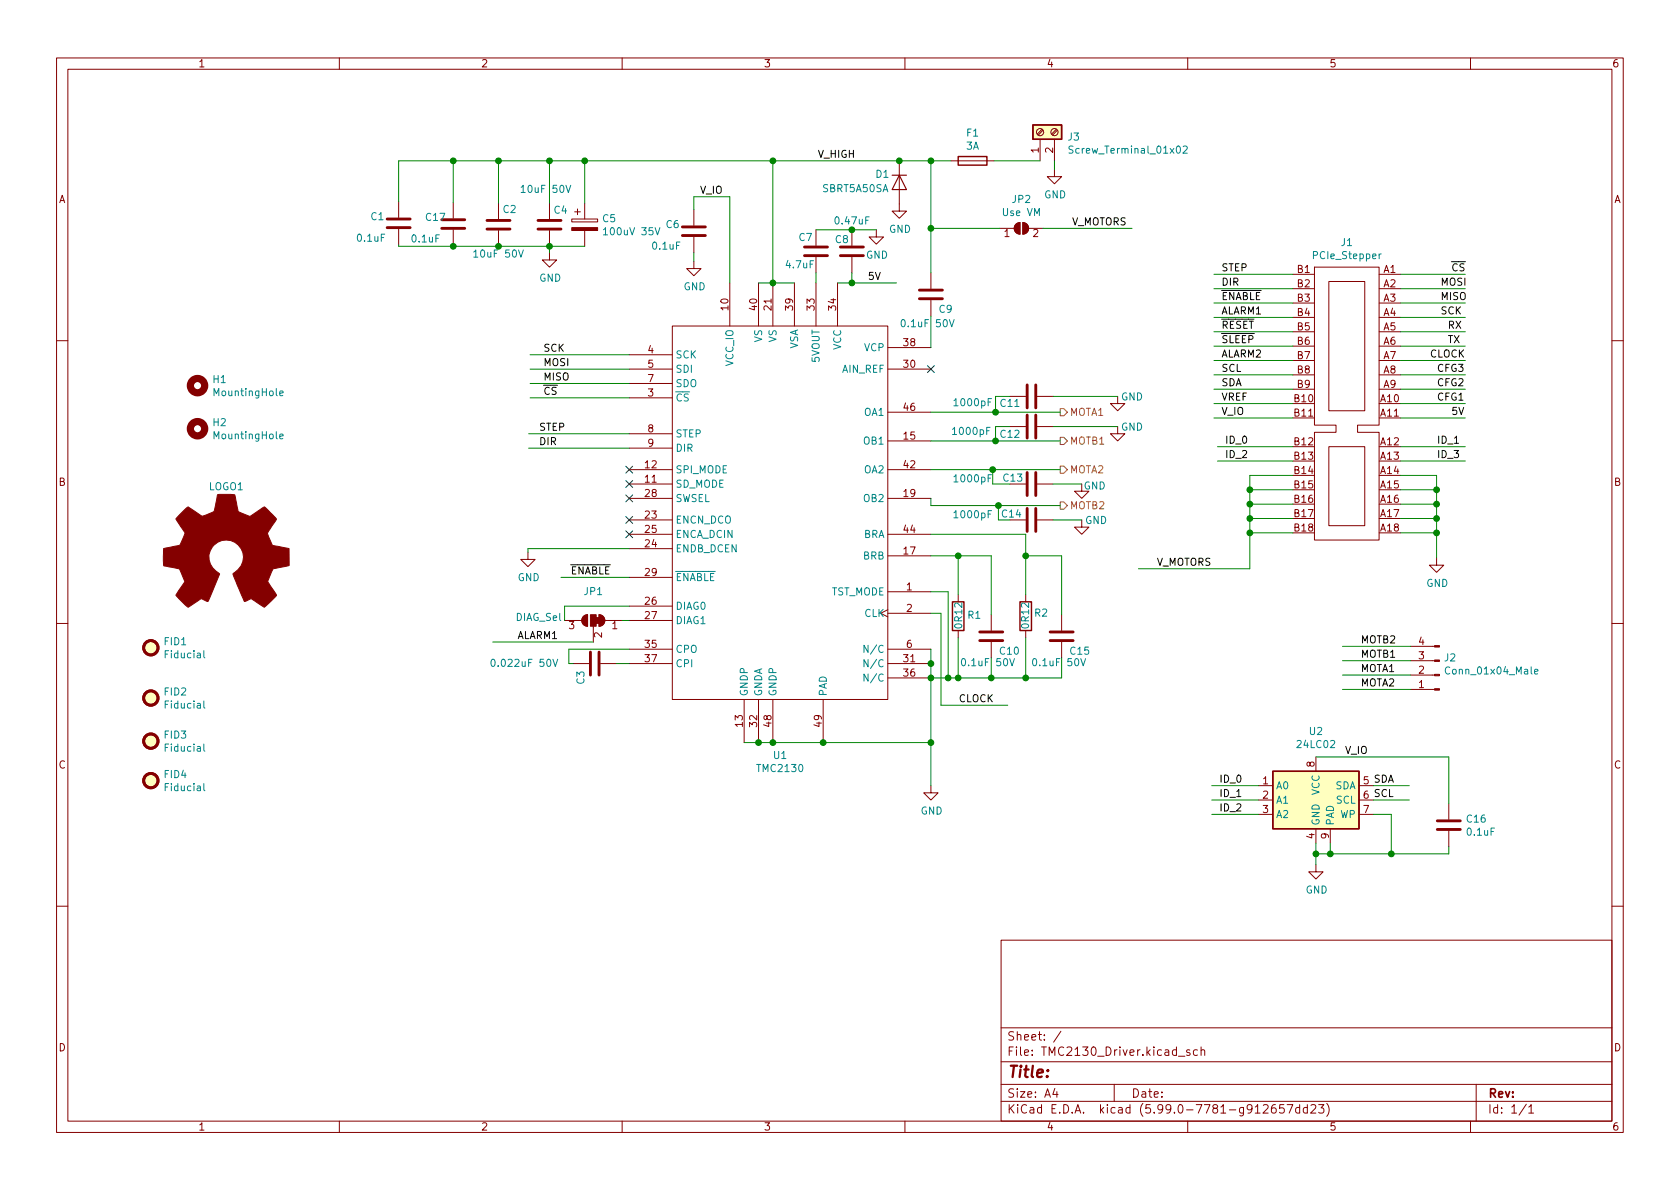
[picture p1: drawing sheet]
<svg xmlns="http://www.w3.org/2000/svg" width="297mm" height="210mm" viewBox="0 0 297 210" stroke-linecap="round" stroke-linejoin="round" font-family="sans-serif">
<g fill="none" stroke="#840000" stroke-width=".18">
<path d="M10 10.2h277v190.1h-277zM12 12.2h273v186.1h-273zM60 10.2v2M110 10.2v2M160 10.2v2M210 10.2v2M260 10.2v2M70.5 35.7v2.8M80.1 35.8v2.8M88.1 35.9v2.8M97.2 35.9v2.8M101.1 38.7h4.6v.5h-4.6z"/>
<path d="M101.6 37.5h1M102.1 37v1M103.4 35.9v2.8M122.7 37.1v2.8M159 28.4v8.9h1.3l-1.3 1.3-1.3-1.3h1.3M168.1 28.4h7.7M179.6 39.7l.7-.3v2a1.02 1.02 0 0 1-.9-.6 1.02 1.02 0 0 1 .2-1.1zM180.8 39.4a1.02 1.02 0 0 1 1.1 1 1.02 1.02 0 0 1-1.1 1zM183.9 24.6v3.8M184.2 22.9l-.8 .8M184.4 23l-.8 .9M186.4 30v1.2h1.3l-1.3 1.3-1.2-1.3h1.2"/>
<path d="M186.4 24.6v3.8M186.8 22.9l-.9 .8M186.9 23l-.8 .9M70.5 40.5v2.8M80.1 40.6v2.8M88.1 40.8v2.8M97.2 44.7v1.3h1.2l-1.2 1.2-1.3-1.2h1.3M97.2 40.8v2.8M103.4 40.8v2.8M118.9 57.7h38.1v66h-38.1zM122.7 46.2v1.3h1.3l-1.3 1.3-1.3-1.3h1.3M122.7 41.9v2.8"/>
<path d="M129 50v7.7M134.1 50v7.7M136.7 50v7.7M140.5 50v7.7M144.3 40.6v2.8M144.3 45.5v2.8M144.3 50v7.7M148.1 50v7.7M150.6 40.6v2.8M150.6 45.5v2.8M154.9 40.6v1.3h1.3l-1.3 1.3-1.2-1.3h1.2M164.6 48.3v2.7"/>
<path d="M164.6 53.1v2.8M176.8 40.4h2.5M181.9 40.4h2.5M228.6 48.5h3.8M228.6 51h3.8M228.6 53.6h3.8M228.6 56.1h3.8M228.6 58.7h3.8M232.4 47.2h11.4v28h-3.8v1.2h3.8v19.1h-11.4v-19.1h3.8v-1.2h-3.8zM234.9 49.8h6.4v22.8h-6.4zM243.8 48.5h3.8M243.8 51h3.8"/>
<path d="M243.8 53.6h3.8M243.8 56.1h3.8M243.8 58.7h3.8M10 60.2h2M111.3 70.4h7.6M111.3 65.3h7.6M111.3 62.7h7.6M111.3 67.8h7.6M111.3 76.7h7.6M111.3 79.2h7.6M157 78h7.6M157 65.3h7.6"/>
<path d="M157 61.5h7.6M157 72.9h7.6M178.6 75.4h2.8M178.6 70.1h2.8M183.4 75.4h2.8M183.4 70.1h2.8M197.6 70.1v1.3h1.3l-1.3 1.2-1.3-1.2h1.3M197.6 75.4v1.3h1.3l-1.3 1.3-1.3-1.3h1.3M228.6 71.4h3.8M228.6 73.9h3.8M228.6 79h3.8M228.6 61.2h3.8"/>
<path d="M228.6 63.7h3.8M228.6 66.3h3.8M228.6 68.8h3.8M234.9 79h6.4v14h-6.4zM243.8 71.4h3.8M243.8 73.9h3.8M243.8 79h3.8M243.8 61.2h3.8M243.8 63.7h3.8M243.8 66.3h3.8M243.8 68.8h3.8M285 60.2h2"/>
<path d="M93.3 97.7v1.2h1.3l-1.3 1.3-1.2-1.3h1.2M111.3 85.6h7.6M111.3 91.9h7.6M111.3 83.1h7.6M111.3 88.1h7.6M111.3 97h7.6M111.3 94.5h7.6M157 83.1h7.6M157 98.3h7.6M157 88.1h7.6M157 94.5h7.6M178.6 85.6h2.8"/>
<path d="M178.6 91.9h2.8M183.4 85.6h2.8M183.4 91.9h2.8M191.3 91.9v1.3h1.2l-1.2 1.3-1.3-1.3h1.3M191.3 85.6v1.3h1.2l-1.2 1.2-1.3-1.2h1.3M228.6 81.5h3.8M228.6 84.1h3.8M228.6 86.6h3.8M228.6 89.1h3.8M228.6 91.7h3.8M228.6 94.2h3.8M243.8 81.5h3.8"/>
<path d="M243.8 84.1h3.8M243.8 86.6h3.8M243.8 89.1h3.8M243.8 91.7h3.8M243.8 94.2h3.8M254 98.7v1.2h1.3l-1.3 1.3-1.3-1.3h1.3M10 110.2h2M99.8 109.7h3.1M101.3 117.3h2.8M103.2 109l.7-.3v2a1.02 1.02 0 0 1-1-.6 1.02 1.02 0 0 1 .3-1.1zM104.9 110.7v2.8M105.9 108.7a1.02 1.02 0 0 1 1 1 1.02 1.02 0 0 1-1 1z"/>
<path d="M106.2 117.3h2.8M106.9 109.7h3.1M111.3 117.3h7.6M111.3 109.7h7.6M111.3 107.2h7.6M111.3 102.1h7.6M111.3 114.8h7.6M157 107.8l-1.3 .7 1.3 .6M157 117.3h7.6M157 104.6h7.6M157 108.5h7.6M157 114.8h7.6"/>
<path d="M157 119.9h7.6M169.4 105.2v1.2M169.4 111.5v1.3M175.3 108.7v2.8M175.3 113.5v2.8M181.4 105.2v1.2M181.4 111.5v1.3M187.7 108.7v2.8M187.7 113.5v2.8M249.4 114.3h4.2M249.4 116.8h4.2M249.4 119.4h4.2"/>
<path d="M285 110.2h2M131.6 123.7v7.6M134.1 123.7v7.6M136.7 123.7v7.6M145.5 123.7v7.6M164.6 138.9v1.3h1.3l-1.3 1.3-1.3-1.3h1.3M222.5 138.9h2.5M232.7 133.9v2.5M240.3 138.9h2.5M249.4 121.9h4.2M222.5 141.5h2.5M222.5 144h2.5"/>
<path d="M232.7 152.9v1.3h1.2l-1.2 1.2-1.3-1.2h1.3M232.7 146.6v2.5M235.2 146.6v2.5M240.3 141.5h2.5M240.3 144h2.5M256.2 142.1v2.8M256.2 146.9v2.8M10 160.2h2M177 166.3h108v32h-108zM285 160.2h2M60 198.3v2M110 198.3v2"/>
<path d="M160 198.3v2M177 194.8h108M177 191.8h108M177 187.8h108M177 181.8h108M186.5 192.5l-.4 1h1M186.9 193v1M187.6 182.4l-1.3 1.9M197 191.8v3M208.4 186.8h1.1M210 198.3v2M210.4 185.7l-.4-.1-.2 .2 .1 .3 .5 .1v.4h-.6"/>
<path d="M211.7 185.7l-.4-.1-.3 .3v.4l.1 .3h.6M212.4 185.8l.2-.2 .3 .1 .1 .9M212.4 185.1v1.5M223.4 195.5l.5-.2 .2 .2 .1 .3-.9 1h.9M225.5 195.3a.59 .59 0 0 0-.7 .7v.5l.1 .3h.5l.2-.1v-.5l-.1-.2-.4-.1-.3 .3M227 195.3h-.7l-.1 .7 .2-.1 .5 .1 .2 .2-.1 .5-.2 .1-.6-.1M227.6 195.3h1l-.7 1.5M229.8 195.9l-.4-.1-.3 .3v.4l.1 .3h.6M229.8 195.3v1.5M231.1 195.9l-.4-.1-.3 .3v.4l.2 .3h.5M231.1 195.3v1.5M231.8 195.5l.6-.2 .2 .2v.3l-.9 1h.9"/>
<path d="M233.1 195.3h1l-.5 .6 .4 .1v.7l-.2 .1h-.4l-.3-.1M234.6 195.1a1.72 1.72 0 0 1 0 2.3M260 198.3v2M261 191.8v6.5M269.9 195.3l-1.3 1.9M270.3 195.8l.4-.5v1.5M270.3 196.8h.9"/>
<circle cx="183.9" cy="23.4" r=".63"/>
<circle cx="186.4" cy="23.4" r=".63"/>
</g>
<g fill="none" stroke="#840000" stroke-width="1.3">
<circle cx="34.9" cy="75.8" r="1.27"/>
<circle cx="34.9" cy="68.2" r="1.27"/>
</g>
<g fill="none" stroke="#008484" stroke-width=".18">
<path d="M92.1 33.1l.4-.3v1.2M92.1 34h.8M100.1 32.8l.4 1.2 .4-1.2M189.7 25.9l-.5-.1-.1 .1v.4l.5 .3 .1 .3-.2 .2-.5-.1M209.2 25.9l.5-.1 .2 .4-.8 .9h.8M83.8 44.6l.3-.4v1.3M83.8 45.5h.7M91.7 44.2l.4 1.3 .4-1.3M106.7 40.6l.4-.3v1.2M106.7 41.5h.7M115.8 40.3l.5 1.2 .4-1.2M167.9 56.5l.4 1.3 .4-1.3"/>
<path d="M244.2 44.9l-.4 .2M49.5 77.2l.6-.1-.1-.3h-.4l-.1 .1v.6h.5M49.5 69.6l.6-.2-.1-.2-.4-.1-.1 .2v.6h.5M36 115.1v1.1l.2 .1M87 116.6h.1a.68 .68 0 0 1 .5 .6 .68 .68 0 0 1-.5 .6 .84 .84 0 0 1-.1-1.2zM97.8 116.6l.4 1.2 .4-1.2M153.5 116.6v1.3l-.7-1.3v1.3M153.5 119.2v1.3l-.7-1.3v1.3M153.5 114.1v1.3l-.7-1.3v1.3M178.5 116.5l.4 1.2 .5-1.2M191.1 116.5l.4 1.2 .4-1.2M271.3 118.8l.6-.1v-.3l-.4-.1-.2 .2 .1 .6h.5"/>
<path d="M36 124v1l.2 .2M36 138.6v1l.2 .2M36 131.6v1.1l.2 .1"/>
</g>
<g fill="none" stroke="#840000" stroke-width=".51">
<path d="M68.5 38.7h4M78.1 38.9h4.1M86.1 39h4.1M95.1 39h4.1M68.5 40.3h4M78.1 40.4h4.1M86.1 40.5h4.1M95.1 40.5h4.1M120.6 41.7h4.1M120.6 40.1h4.1M142.2 43.7h4.1M142.2 45.2h4.1"/>
<path d="M148.6 43.7h4.1M148.6 45.2h4.1M162.6 52.8h4M162.6 51.3h4M181.6 68.1v4M181.6 73.4v4.1M183.1 68.1v4M183.1 73.4v4.1M181.6 83.6v4M181.6 89.9v4.1M183.1 83.6v4M183.1 89.9v4.1"/>
<path d="M104.4 115.3v4.1M105.9 115.3v4.1M173.2 113.3h4.1M173.2 111.8h4.1M185.7 113.3h4M185.7 111.8h4M254.1 146.7h4.1M254.1 145.2h4.1"/>
<circle cx="26.7" cy="114.5" r="1.27"/>
<circle cx="26.7" cy="123.4" r="1.27"/>
<circle cx="26.7" cy="131.1" r="1.27"/>
<circle cx="26.7" cy="138" r="1.27"/>
</g>
<path d="M157.7 31h2.6M159 31l1.3 2.5h-2.6z" fill="none" stroke="#840000" stroke-width=".2"/>
<g fill="#840000" stroke="#840000" stroke-width=".18">
<path d="M101.1 40.3h4.6v.5h-4.6z"/>
<path d="M31.7 91l1.6-1.4 2.3 1.6a4.7 4.7 0 0 0 2.2-.8l.7-2.9h2.9a.92 .92 0 0 1 .3 1l.4 2 2.1 .8 2.4-1.6a.97 .97 0 0 1 .9 .6l1.4 1.5-1.6 2.4v.2l.2 .6 .7 1.4 2.9 .6v3l-2.8 .6-1 2.3 1.6 2.3-1.5 1.6a.81 .81 0 0 1-.8 .5l-2.2-1.4-1.2 .4-2-4.8a3.1 3.1 0 0 0 1.7-3.5 3.1 3.1 0 0 0-2.9-2.5 3.1 3.1 0 0 0-3 2.4 3.1 3.1 0 0 0 1.7 3.5l.1 .1-2 4.9-1.1-.5a3.5 3.5 0 0 0-1.6 1l-.9 .5-2-2a.93 .93 0 0 1 .4-.9l1.1-1.6-.9-2.1a3.7 3.7 0 0 0-1.9-.6l-1-.2v-2.9a.87 .87 0 0 1 .9-.3l2-.4 .6-1.4a.82 .82 0 0 0 .1-1.2l-1.4-2z"/>
<path d="M179.6 39.7l.7-.3v2a1.02 1.02 0 0 1-.9-.6 1.02 1.02 0 0 1 .2-1.1z"/>
<path d="M180.8 39.4a1.02 1.02 0 0 1 1.1 1 1.02 1.02 0 0 1-1.1 1z"/>
<path d="M253.6 114.2h.9v.2h-.9z"/>
<path d="M253.6 116.7h.9v.3h-.9z"/>
<path d="M253.6 119.2h.9v.3h-.9z"/>
<path d="M253.6 121.8h.9v.2h-.9z"/>
<path d="M105.9 108.7a1.02 1.02 0 0 1 1 1 1.02 1.02 0 0 1-1 1z"/>
<path d="M103.2 109l.7-.3v2a1.02 1.02 0 0 1-1-.6 1.02 1.02 0 0 1 .3-1.1z"/>
<path d="M105.4 109.2h.5v1h-.5z"/>
<path d="M104.4 108.7h1v2h-1z"/>
</g>
<g fill="#ffffbf" stroke="#ffffbf" stroke-width=".18">
<path d="M182.6 22.1h5.1v2.5h-5.1z"/>
<path d="M225 136.4h15.3v10.2h-15.3z"/>
<circle cx="26.7" cy="123.4" r="1.27"/>
<circle cx="26.7" cy="114.5" r="1.27"/>
<circle cx="26.7" cy="138" r="1.27"/>
<circle cx="26.7" cy="131.1" r="1.27"/>
</g>
<path d="M169.4 27.7h5.1v1.5h-5.1zM182.6 22.1h5.1v2.5h-5.1zM168.4 106.4h2v5.1h-2zM180.3 106.4h2.1v5.1h-2.1zM225 136.4h15.3v10.2h-15.3z" fill="none" stroke="#840000" stroke-width=".25"/>
<path d="M187.5 72.3h.6l.6 .6-.6 .6h-.6zM187.5 77.3h.6l.6 .7-.6 .6h-.6zM187.5 88.8h.6l.6 .6-.6 .6h-.6zM187.5 82.4h.6l.6 .7-.6 .6h-.6z" fill="none" stroke="#848400" stroke-width=".18"/>
<g fill="none" stroke="#008400" stroke-width=".18">
<path d="M80.1 28.4v7.4M88.1 28.4v7.5M97.2 28.4v7.5M103.4 28.4v7.5M122.7 37.1v-2.3h6.3v15.2M136.7 28.4v21.6M164.6 28.4v19.9M168.1 28.4h-97.6v7.3M175.8 28.4h8.1M186.4 28.4v1.6M70.5 43.3v.3h32.9M80.1 43.4v.2"/>
<path d="M97.2 43.6v1.1M122.7 44.7v1.5M134.1 50h6.4M144.3 40.6h10.6M144.3 48.3v1.7M148.1 50h10.4M150.6 48.3v1.7M164.6 40.4h12.2M164.6 55.9v5.6M184.4 40.4h15.8M214.6 48.5h14M214.6 51h14"/>
<path d="M214.6 53.6h14M214.6 56.1h14M214.6 58.7h14M247.6 48.5h11.5M247.6 51h11.5M247.6 53.6h11.5M247.6 56.1h11.5M247.6 58.7h11.5M93.5 79.2h17.8M93.5 76.7h17.8M93.7 65.3h17.6M93.7 67.8h17.6"/>
<path d="M93.7 62.7h17.6M93.7 70.4h17.6M164.6 72.9h22.9M164.6 78h22.9M178.6 70.1h-2.6v2.8M178.6 75.4h-2.6v2.6M186.2 70.1h11.4M186.2 75.4h11.4M214.6 61.2h14M214.6 71.4h14M214.6 66.3h14M214.6 68.8h14"/>
<path d="M214.6 63.7h14M214.6 73.9h14M215.3 79h13.3M247.6 61.2h11.5M247.6 71.4h11.5M247.6 66.3h11.5M247.6 68.8h11.5M247.6 63.7h11.5M247.6 73.9h11.5M247.6 79h11.5M111.3 97h-18v.7M164.6 88.1v1.3h22.9"/>
<path d="M164.6 98.3h10.7v10.4M164.6 94.5h16.8v10.7M164.6 83.1h22.9M169.4 98.3v6.9M175.5 83.1v2.5h3.1M176.5 89.4v2.5h2.1M181.4 98.3h6.3v10.4M186.2 85.6h5.1M186.2 91.9h5.1M215.3 81.5h13.3M221 91.7h7.6M221 94.2h7.6"/>
<path d="M221 89.1h7.6M221 86.6h7.6M228.6 84.1h-7.6v16.5h-19.7M247.6 84.1h6.4v14.6M247.6 91.7h6.4M247.6 94.2h6.4M247.6 89.1h6.4M247.6 86.6h6.4M247.6 81.5h11.5M87.1 113.5h17.8M99.2 102.1h12.1M109 117.3h2.3"/>
<path d="M110 109.7h1.3M111.3 114.8h-10.7v2.5h.7M111.3 107.2h-11.5v2.5M164.6 108.5h1.8v16.2h11.8M164.6 114.8v24.1M164.6 104.6h3v15.3M169.4 112.8v7.1M175.3 116.3v3.6M181.4 112.8v7.1M187.7 116.3v3.6h-23.1M237.4 114.3h12M237.4 116.8h12"/>
<path d="M237.4 119.4h12M131.6 131.3h33M214.2 138.9h8.3M232.7 133.9h23.5v8.2M237.4 121.9h12M242.8 138.9h6.4M214.2 141.5h8.3M214.2 144h8.3M232.7 149.1v3.8M235.2 149.1v1.9M242.8 141.5h6.4M242.8 144h3.2v7"/>
<path d="M256.2 149.7v1.3h-23.5"/>
</g>
<path d="M164 64.7l1.2 1.2M165.2 64.7l-1.2 1.2M110.6 93.9l1.3 1.2M110.6 87.5l1.3 1.2M110.6 85l1.3 1.2M110.6 91.3l1.3 1.3M110.6 82.4l1.3 1.3M111.9 93.9l-1.3 1.2M111.9 87.5l-1.3 1.2M111.9 85l-1.3 1.2M111.9 91.3l-1.3 1.3M111.9 82.4l-1.3 1.3" fill="none" stroke="#000084" stroke-width=".18"/>
<g fill="#008400" stroke="#008400" stroke-width=".18">
<circle cx="136.7" cy="131.3" r=".51"/>
<circle cx="145.5" cy="131.3" r=".51"/>
<circle cx="164.6" cy="131.3" r=".51"/>
<circle cx="167.6" cy="119.9" r=".51"/>
<circle cx="175.3" cy="119.9" r=".51"/>
<circle cx="164.6" cy="117.3" r=".51"/>
<circle cx="164.6" cy="119.9" r=".51"/>
<circle cx="169.4" cy="119.9" r=".51"/>
<circle cx="169.4" cy="98.3" r=".51"/>
<circle cx="181.4" cy="119.9" r=".51"/>
<circle cx="134.1" cy="131.3" r=".51"/>
<circle cx="80.1" cy="28.4" r=".51"/>
<circle cx="88.1" cy="28.4" r=".51"/>
<circle cx="97.2" cy="28.4" r=".51"/>
<circle cx="103.4" cy="28.4" r=".51"/>
<circle cx="88.1" cy="43.6" r=".51"/>
<circle cx="97.2" cy="43.6" r=".51"/>
<circle cx="136.7" cy="28.4" r=".51"/>
<circle cx="136.7" cy="50" r=".51"/>
<circle cx="159" cy="28.4" r=".51"/>
<circle cx="150.6" cy="40.6" r=".51"/>
<circle cx="150.6" cy="50" r=".51"/>
<circle cx="164.6" cy="28.4" r=".51"/>
<circle cx="164.6" cy="40.4" r=".51"/>
<circle cx="80.1" cy="43.6" r=".51"/>
<circle cx="176.5" cy="89.4" r=".51"/>
<circle cx="181.4" cy="98.3" r=".51"/>
<circle cx="221" cy="86.6" r=".51"/>
<circle cx="221" cy="89.1" r=".51"/>
<circle cx="221" cy="91.7" r=".51"/>
<circle cx="175.5" cy="83.1" r=".51"/>
<circle cx="176" cy="78" r=".51"/>
<circle cx="221" cy="94.2" r=".51"/>
<circle cx="254" cy="86.6" r=".51"/>
<circle cx="254" cy="89.1" r=".51"/>
<circle cx="254" cy="91.7" r=".51"/>
<circle cx="254" cy="94.2" r=".51"/>
<circle cx="232.7" cy="151" r=".51"/>
<circle cx="235.2" cy="151" r=".51"/>
<circle cx="246" cy="151" r=".51"/>
<circle cx="176" cy="72.9" r=".51"/>
</g>
<text font-size="2.8" fill="#840000" x="178" y="190.6">Title:</text>
<g font-size="2.1" fill="#840000">
<text x="178" y="184">Sheet: /</text>
<text x="178" y="186.7">File: TMC2130_Driver.kicad_sch</text>
<text x="178" y="196.9">KiCad E.D.A. kicad (5.99.0-7781-g912657dd23)</text>
<text x="178" y="194.1">Size: A4</text>
<text x="200" y="194.1">Date:</text>
<text x="263" y="194.1">Rev:</text>
<text x="263" y="196.9">Id: 1/1</text>
</g>
<g font-size="1.8" fill="#840000">
<text x="35" y="11.9">1</text>
<text x="85" y="11.9">2</text>
<text x="135" y="11.9">3</text>
<text x="185" y="11.9">4</text>
<text x="235" y="11.9">5</text>
<text x="285" y="11.9">6</text>
<text x="183.6" y="27" transform="rotate(-90 183.6 27)">1</text>
<text x="186.2" y="27" transform="rotate(-90 186.2 27)">2</text>
<text x="10.3" y="35.9">A</text>
<text x="285.3" y="35.9">A</text>
<text x="177.6" y="41.9">1</text>
<text x="182.6" y="41.9">2</text>
<text x="229.4" y="48.3">B1</text>
<text x="229.4" y="50.8">B2</text>
<text x="229.4" y="53.3">B3</text>
<text x="244.6" y="48.3">A1</text>
<text x="244.6" y="50.8">A2</text>
<text x="244.6" y="53.3">A3</text>
<text x="128.8" y="54.8" transform="rotate(-90 128.8 54.8)">10</text>
<text x="133.9" y="54.8" transform="rotate(-90 133.9 54.8)">40</text>
<text x="136.4" y="54.8" transform="rotate(-90 136.4 54.8)">21</text>
<text x="140.2" y="54.8" transform="rotate(-90 140.2 54.8)">39</text>
<text x="144" y="54.8" transform="rotate(-90 144 54.8)">33</text>
<text x="147.8" y="54.8" transform="rotate(-90 147.8 54.8)">34</text>
<text x="229.4" y="55.9">B4</text>
<text x="229.4" y="58.4">B5</text>
<text x="244.6" y="55.9">A4</text>
<text x="244.6" y="58.4">A5</text>
<text x="114.6" y="62.5">4</text>
<text x="114.6" y="65">5</text>
<text x="159.8" y="65">30</text>
<text x="159.8" y="61.2">38</text>
<text x="229.4" y="61">B6</text>
<text x="229.4" y="63.5">B7</text>
<text x="244.6" y="61">A6</text>
<text x="244.6" y="63.5">A7</text>
<text x="114.6" y="70.1">3</text>
<text x="114.6" y="67.6">7</text>
<text x="228.9" y="71.1">B10</text>
<text x="229.4" y="66">B8</text>
<text x="229.4" y="68.6">B9</text>
<text x="244.1" y="71.1">A10</text>
<text x="244.6" y="66">A8</text>
<text x="244.6" y="68.6">A9</text>
<text x="114.6" y="76.4">8</text>
<text x="159.8" y="77.7">15</text>
<text x="159.8" y="72.6">46</text>
<text x="228.9" y="73.7">B11</text>
<text x="244.1" y="73.7">A11</text>
<text x="114.1" y="82.8">12</text>
<text x="114.6" y="79">9</text>
<text x="159.8" y="82.8">42</text>
<text x="228.9" y="78.7">B12</text>
<text x="228.9" y="81.3">B13</text>
<text x="228.9" y="83.8">B14</text>
<text x="244.1" y="78.7">A12</text>
<text x="244.1" y="81.3">A13</text>
<text x="244.1" y="83.8">A14</text>
<text x="10.3" y="85.9">B</text>
<text x="114.1" y="85.3">11</text>
<text x="114.1" y="87.9">28</text>
<text x="159.8" y="87.9">19</text>
<text x="228.9" y="86.4">B15</text>
<text x="228.9" y="88.9">B16</text>
<text x="244.1" y="86.4">A15</text>
<text x="244.1" y="88.9">A16</text>
<text x="285.3" y="85.9">B</text>
<text x="114.1" y="91.7">23</text>
<text x="114.1" y="94.2">25</text>
<text x="159.8" y="94.2">44</text>
<text x="228.9" y="91.4">B17</text>
<text x="228.9" y="94">B18</text>
<text x="244.1" y="91.4">A17</text>
<text x="244.1" y="94">A18</text>
<text x="114.1" y="96.8">24</text>
<text x="114.1" y="101.8">29</text>
<text x="159.8" y="98">17</text>
<text x="114.1" y="106.9">26</text>
<text x="160.3" y="104.4">1</text>
<text x="100.6" y="111.2">3</text>
<text x="106.4" y="112.8" transform="rotate(-90 106.4 112.8)">2</text>
<text x="108.2" y="111.2">1</text>
<text x="114.1" y="109.5">27</text>
<text x="160.3" y="108.2">2</text>
<text x="114.1" y="114.5">35</text>
<text x="114.1" y="117.1">37</text>
<text x="159.8" y="117.1">31</text>
<text x="159.8" y="119.6">36</text>
<text x="160.3" y="114.5">6</text>
<text x="250.8" y="119.1">2</text>
<text x="250.8" y="116.6">3</text>
<text x="250.8" y="114">4</text>
<text x="250.8" y="121.7">1</text>
<text x="131.3" y="128.5" transform="rotate(-90 131.3 128.5)">13</text>
<text x="133.9" y="128.5" transform="rotate(-90 133.9 128.5)">32</text>
<text x="136.4" y="128.5" transform="rotate(-90 136.4 128.5)">48</text>
<text x="145.3" y="128.5" transform="rotate(-90 145.3 128.5)">49</text>
<text x="10.3" y="135.9">C</text>
<text x="232.4" y="135.6" transform="rotate(-90 232.4 135.6)">8</text>
<text x="285.3" y="135.9">C</text>
<text x="223.3" y="138.7">1</text>
<text x="223.3" y="141.2">2</text>
<text x="223.3" y="143.8">3</text>
<text x="241.1" y="143.8">7</text>
<text x="232.4" y="148.3" transform="rotate(-90 232.4 148.3)">4</text>
<text x="235" y="148.3" transform="rotate(-90 235 148.3)">9</text>
<text x="10.3" y="185.9">D</text>
<text x="285.3" y="185.9">D</text>
<text x="35" y="199.9">1</text>
<text x="85" y="199.9">2</text>
<text x="135" y="199.9">3</text>
<text x="185" y="199.9">4</text>
<text x="235" y="199.9">5</text>
<text x="285" y="199.9">6</text>
</g>
<g font-size="1.8">
<text x="144.5" y="27.9">V_HIGH</text>
<text x="123.7" y="34.3">V_IO</text>
<text x="189.5" y="39.8">V_MOTORS</text>
<text x="215.9" y="48">STEP</text>
<text x="256.5" y="48">~CS</text>
<text x="153.7" y="49.5">5V</text>
<text x="215.9" y="50.5">DIR</text>
<text x="215.9" y="53">~ENABLE</text>
<text x="254.6" y="53">MISO</text>
<text x="254.6" y="50.5">MOSI</text>
<text x="215.9" y="55.6">ALARM1</text>
<text x="215.9" y="58.1">~RESET</text>
<text x="254.6" y="55.6">SCK</text>
<text x="255.9" y="58.1">RX</text>
<text x="96" y="64.7">MOSI</text>
<text x="96" y="62.2">SCK</text>
<text x="215.9" y="63.2">ALARM2</text>
<text x="215.9" y="60.7">~SLEEP</text>
<text x="215.9" y="65.7">SCL</text>
<text x="252.8" y="63.2">CLOCK</text>
<text x="254" y="65.7">CFG3</text>
<text x="255.9" y="60.7">TX</text>
<text x="96" y="69.8">~CS</text>
<text x="96" y="67.3">MISO</text>
<text x="215.9" y="68.3">SDA</text>
<text x="215.9" y="70.8">VREF</text>
<text x="254" y="68.3">CFG2</text>
<text x="254" y="70.8">CFG1</text>
<text x="95.2" y="76.2">STEP</text>
<text x="215.9" y="73.4">V_IO</text>
<text x="256.5" y="73.4">5V</text>
<text x="95.2" y="78.7">DIR</text>
<text x="216.5" y="78.4">ID_0</text>
<text x="216.5" y="81">ID_2</text>
<text x="254" y="81">ID_3</text>
<text x="254" y="78.4">ID_1</text>
<text x="100.8" y="101.6">~ENABLE</text>
<text x="204.5" y="100">V_MOTORS</text>
<text x="91.4" y="113">ALARM1</text>
<text x="240.5" y="113.8">MOTB2</text>
<text x="240.5" y="116.3">MOTB1</text>
<text x="240.5" y="118.8">MOTA1</text>
<text x="169.5" y="124.2">CLOCK</text>
<text x="240.5" y="121.4">MOTA2</text>
<text x="237.7" y="133.3">V_IO</text>
<text x="215.5" y="138.4">ID_0</text>
<text x="215.5" y="143.5">ID_2</text>
<text x="215.5" y="140.9">ID_1</text>
<text x="241.1" y="138.7">5 SDA</text>
<text x="241.1" y="141.2">6 SCL</text>
</g>
<g font-size="1.8" fill="#008484">
<text x="170.8" y="26.5">3A</text>
<text x="170.9" y="24.1">F1</text>
<text x="188.9" y="24.8">J3</text>
<text x="189.7" y="27.2">Screw_Terminal_01x02</text>
<text x="92.6" y="34.1">10uF 50V</text>
<text x="145.5" y="34">SBRT5A50SA</text>
<text x="154.9" y="31.4">D1</text>
<text x="179" y="35.9">JP2</text>
<text x="184.6" y="35.1">GND</text>
<text x="65.6" y="38.9">C1</text>
<text x="75.4" y="39.1">C17</text>
<text x="89" y="37.7">C2</text>
<text x="98" y="37.8">C4</text>
<text x="106.6" y="39.3">C5</text>
<text x="107.2" y="41.6">100uV 35V</text>
<text x="117.8" y="40.3">C6</text>
<text x="147.8" y="39.7">0.47uF</text>
<text x="157.2" y="41.2">GND</text>
<text x="177.4" y="38.2">Use VM</text>
<text x="63.3" y="42.7">0.1uF</text>
<text x="72.9" y="42.9">0.1uF</text>
<text x="84.2" y="45.5">10uF 50V</text>
<text x="115.5" y="44.1">0.1uF</text>
<text x="139.1" y="47.4">4.7uF</text>
<text x="141.3" y="42.6">C7</text>
<text x="147.7" y="43">C8</text>
<text x="153.1" y="45.7">GND</text>
<text x="232.4" y="45.8">PCIe_Stepper</text>
<text x="237.1" y="43.5">J1</text>
<text x="95.3" y="49.8">GND</text>
<text x="120.8" y="51.3">GND</text>
<text x="159.8" y="57.8">0.1uF 50V</text>
<text x="166.1" y="55.3">C9</text>
<text x="119.4" y="63.4">SCK</text>
<text x="119.4" y="65.9">SDI</text>
<text x="129.7" y="64.7" transform="rotate(-90 129.7 64.7)">VCC_IO</text>
<text x="134.7" y="60.5" transform="rotate(-90 134.7 60.5)">VS</text>
<text x="137.3" y="60.5" transform="rotate(-90 137.3 60.5)">VS</text>
<text x="141.1" y="61.8" transform="rotate(-90 141.1 61.8)">VSA</text>
<text x="144.9" y="64.1" transform="rotate(-90 144.9 64.1)">5VOUT</text>
<text x="148.7" y="61.9" transform="rotate(-90 148.7 61.9)">VCC</text>
<text x="148.9" y="65.9">AIN_REF</text>
<text x="152.8" y="62.1">VCP</text>
<text x="37.7" y="67.7">H1</text>
<text x="38" y="70">MountingHole</text>
<text x="119.4" y="71">~CS</text>
<text x="119.4" y="68.4">SDO</text>
<text x="168.9" y="71.8">1000pF</text>
<text x="176.9" y="71.9">C11</text>
<text x="198.2" y="70.8">GND</text>
<text x="37.7" y="75.3">H2</text>
<text x="38" y="77.7">MountingHole</text>
<text x="119.4" y="77.3">STEP</text>
<text x="152.8" y="73.5">OA1</text>
<text x="168.7" y="76.9">1000pF</text>
<text x="176.9" y="77.4">C12</text>
<text x="198.2" y="76.1">GND</text>
<text x="119.4" y="83.7">SPI_MODE</text>
<text x="119.4" y="79.9">DIR</text>
<text x="152.8" y="78.6">OB1</text>
<text x="152.8" y="83.7">OA2</text>
<text x="36.9" y="86.7">LOGO1</text>
<text x="119.4" y="86.2">SD_MODE</text>
<text x="119.4" y="88.8">SWSEL</text>
<text x="152.8" y="88.8">OB2</text>
<text x="168.9" y="85.3">1000pF</text>
<text x="177.4" y="85.2">C13</text>
<text x="191.6" y="86.5">GND</text>
<text x="119.4" y="92.6">ENCN_DCO</text>
<text x="119.4" y="95.1">ENCA_DCIN</text>
<text x="152.6" y="95.1">BRA</text>
<text x="168.9" y="91.6">1000pF</text>
<text x="177.2" y="91.5">C14</text>
<text x="191.8" y="92.6">GND</text>
<text x="119.4" y="97.7">ENDB_DCEN</text>
<text x="152.6" y="98.9">BRB</text>
<text x="91.5" y="102.8">GND</text>
<text x="103.3" y="105.2">JP1</text>
<text x="119.4" y="107.8">DIAG0</text>
<text x="119.4" y="102.7">~ENABLE</text>
<text x="146.8" y="105.3">TST_MODE</text>
<text x="252.2" y="103.8">GND</text>
<text x="91.2" y="109.8">DIAG_Sel</text>
<text x="119.4" y="110.4">DIAG1</text>
<text x="152.8" y="109.1">CLK</text>
<text x="170.1" y="111" transform="rotate(-90 170.1 111)">0R12</text>
<text x="171.1" y="109.4">R1</text>
<text x="181.9" y="111" transform="rotate(-90 181.9 111)">0R12</text>
<text x="182.9" y="109">R2</text>
<text x="29.1" y="114.1">FID1</text>
<text x="29.3" y="116.4">Fiducial</text>
<text x="87.5" y="117.9">0.022uF 50V</text>
<text x="119.4" y="115.4">CPO</text>
<text x="119.4" y="118">CPI</text>
<text x="153.4" y="118">N/C</text>
<text x="153.4" y="115.4">N/C</text>
<text x="170.5" y="117.8">0.1uF 50V</text>
<text x="176.8" y="115.8">C10</text>
<text x="183.1" y="117.8">0.1uF 50V</text>
<text x="189.3" y="115.8">C15</text>
<text x="255.4" y="116.9">J2</text>
<text x="256.1" y="119.3">Conn_01x04_Male</text>
<text x="29.1" y="123">FID2</text>
<text x="29.3" y="125.3">Fiducial</text>
<text x="103.3" y="121" transform="rotate(-90 103.3 121)">C3</text>
<text x="132.2" y="123.2" transform="rotate(-90 132.2 123.2)">GNDP</text>
<text x="134.7" y="123.2" transform="rotate(-90 134.7 123.2)">GNDA</text>
<text x="137.3" y="123.2" transform="rotate(-90 137.3 123.2)">GNDP</text>
<text x="146.2" y="123.2" transform="rotate(-90 146.2 123.2)">PAD</text>
<text x="153.4" y="120.5">N/C</text>
<text x="29.1" y="130.6">FID3</text>
<text x="231.5" y="130">U2</text>
<text x="29.1" y="137.6">FID4</text>
<text x="29.3" y="132.9">Fiducial</text>
<text x="134" y="136.5">TMC2130</text>
<text x="136.8" y="134.2">U1</text>
<text x="229.5" y="132.3">24LC02</text>
<text x="29.3" y="139.9">Fiducial</text>
<text x="225.6" y="139.6">A0</text>
<text x="225.6" y="142.1">A1</text>
<text x="233.3" y="140.6" transform="rotate(-90 233.3 140.6)">VCC</text>
<text x="236" y="139.6">SDA</text>
<text x="236.2" y="142.1">SCL</text>
<text x="162.8" y="144">GND</text>
<text x="225.6" y="144.6">A2</text>
<text x="233.3" y="146" transform="rotate(-90 233.3 146)">GND</text>
<text x="235.8" y="146" transform="rotate(-90 235.8 146)">PAD</text>
<text x="236.9" y="144.6">WP</text>
<text x="259.4" y="145.5">C16</text>
<text x="259.5" y="147.8">0.1uF</text>
<text x="230.8" y="158">GND</text>
</g>
<g font-size="1.8" fill="#848400">
<text x="189.1" y="73.5">MOTA1</text>
<text x="189.1" y="78.6">MOTB1</text>
<text x="189.1" y="83.7">MOTA2</text>
<text x="189.1" y="90">MOTB2</text>
</g>
</svg>
